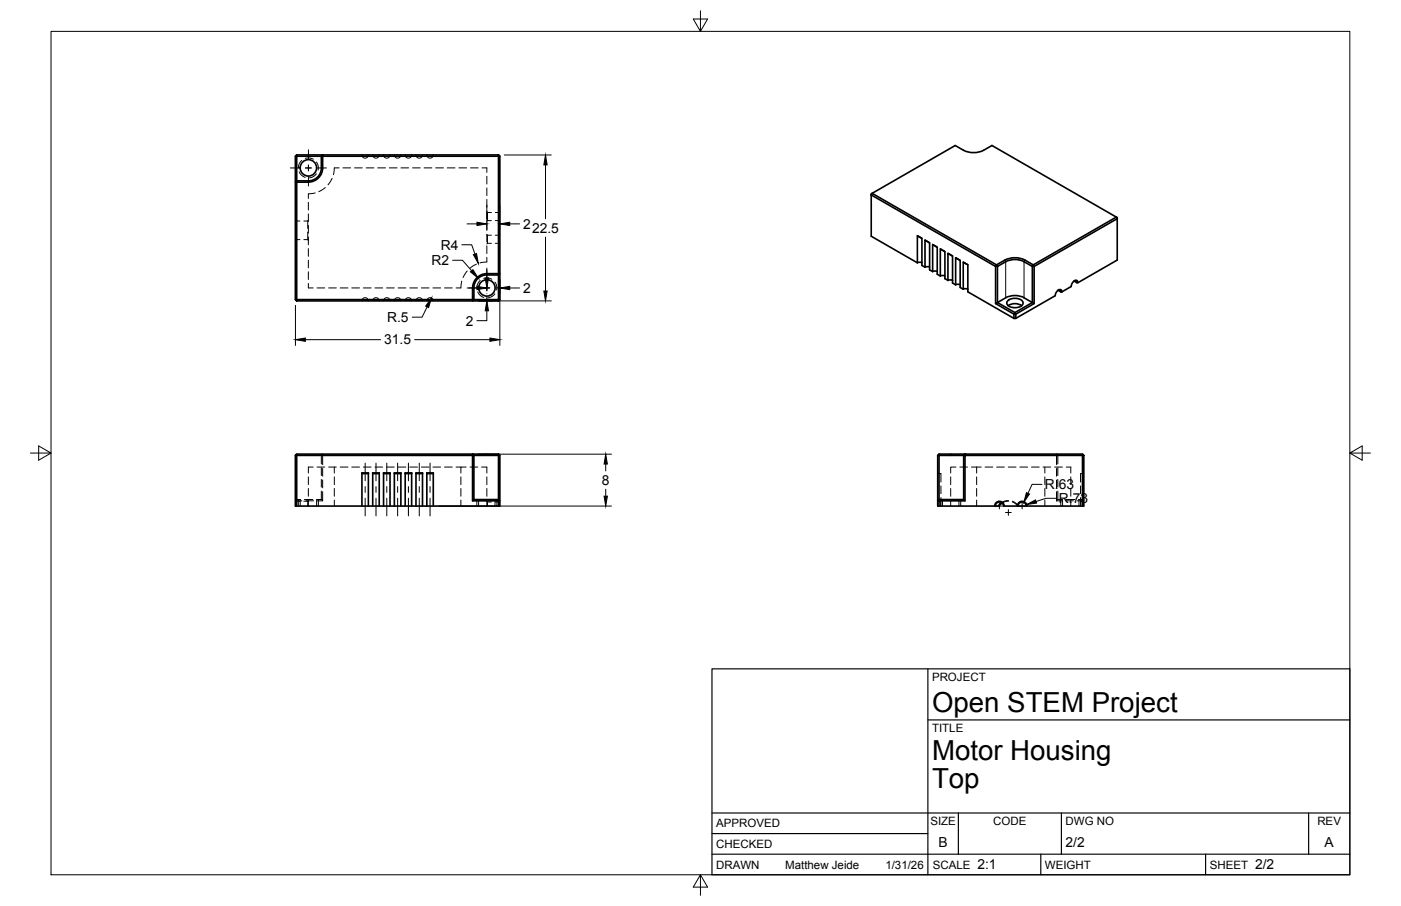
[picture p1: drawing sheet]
<svg xmlns="http://www.w3.org/2000/svg" width="432mm" height="279mm" viewBox="0 0 432 279" stroke-linecap="round" stroke-linejoin="round" font-family="sans-serif">
<!-- layer: Hidden -->
<g fill="none" stroke="#000" stroke-width=".31">
<path d="M92.2 53l.7 1 1.2 .7M93 49.5l-.9 1.3-.2 1M94.1 48.9l1.2-.2 1.3 .4M97.1 59.5l-2.1 .3v1.4M97.5 53.6l-.8 .8-1.3 .4M97.5 50l.6 1.3-.1 1.1M100.2 57.8l-1.9 1.3M102.4 55l-1.3 2M104.5 51.8h-1.5l-.2 2.1M105.7 51.8h2.4M109.3 51.8h2.4M111.5 47.8a.99 .99 0 0 0 1 1 .99 .99 0 0 0 1-1"/>
<path d="M112.9 51.8h2.3M114.9 47.8a1.01 1.01 0 0 0 1 1 1.01 1.01 0 0 0 1-1M116.4 51.8h2.4M118.2 47.8a.99 .99 0 0 0 1 1 .99 .99 0 0 0 1-1M120 51.8h2.4M121.5 47.8a1.01 1.01 0 0 0 1 1 1.01 1.01 0 0 0 1-1M123.6 51.8h2.3M124.9 47.8a.99 .99 0 0 0 1 1 .99 .99 0 0 0 1-1M127.1 51.8h2.4M128.2 47.8a1.01 1.01 0 0 0 1 1 1.01 1.01 0 0 0 1-1M130.7 51.8h2.4M131.6 47.8a.99 .99 0 0 0 .9 1 .99 .99 0 0 0 1-1"/>
<path d="M134.3 51.8h2.4M137.9 51.8h2.3M141.4 51.8h2.4M145 51.8h2.4M148.6 51.8h1.5v1.4M150.1 54.4v2.3M150.1 58v2.3M91 67.9l.2 .3h1.2M91.2 68.2v2.2M91.2 71.6v2.3M92.4 73.9h-1.2l-.2 .2M93.6 73.9h1.2l.2 .2"/>
<path d="M94.8 71.6v2.3M94.8 68.2v2.2M95 67.9l-.2 .3h-1.2M95 62.4v2.3M95 66v2.3M95 69.5v2.4M95 73.1v2.4M95 76.7v2.4M150.1 72.3l.1 .2v2.5M150.1 65.3l.1 .2v2.5M150.1 79.4v1.4l-2.1 .3M150.1 61.5v2.4"/>
<path d="M150.1 65.1v2.4M150.1 68.7v2.4M150.1 72.2v2.4M150.1 75.8v2.4M150.2 75l-.1 .2M150.2 75h1.2M150.2 68l-.1 .2M150.2 65.5h1.2M150.2 68h1.2M150.2 72.5h1.2M152.7 75h1.1l.3 .2M152.7 65.5h1.1"/>
<path d="M152.7 68h1.1M152.7 72.5h1.1M153.8 65.5v2.5M153.8 68l.3 .2M154.1 72.3l-.3 .2v2.5M154.1 65.3l-.3 .2M95 80.2v2.4M95 83.8v2.4M95 87.4v1.4h1.5M97.7 88.8h2.4M101.3 88.8h2.4M104.9 88.8h2.3"/>
<path d="M108.4 88.8h2.4M111.5 92.8l.1-.2h1.9v.2M111.6 92.6a1 1 0 0 1 .9-.8 1 1 0 0 1 1 .8M112 88.8h2.4M114.9 92.8v-.2h2v.2M114.9 92.6a1.01 1.01 0 0 1 1-.8 1.01 1.01 0 0 1 1 .8M115.6 88.8h2.3M118.2 92.8v-.2h2v.2M118.2 92.6a1 1 0 0 1 1-.8 1 1 0 0 1 1 .8M119.1 88.8h2.4M121.5 92.8l.1-.2h1.9v.2M121.6 92.6a1.01 1.01 0 0 1 .9-.8 1.01 1.01 0 0 1 1 .8"/>
<path d="M122.7 88.8h2.4M124.9 92.8v-.2h2v.2M124.9 92.6a1 1 0 0 1 1-.8 1 1 0 0 1 1 .8M126.3 88.8h2.4M128.2 92.8v-.2h2v.2M128.2 92.6a1.01 1.01 0 0 1 1-.8 1.01 1.01 0 0 1 1 .8M129.9 88.8h2.3M131.6 92.8v-.2h1.9v.2M131.6 92.6a1 1 0 0 1 .9-.8 1 1 0 0 1 1 .8M133.4 88.8h2.4M137 88.8h2.4M142.3 86.7l-.3 2.1h-1.4"/>
<path d="M144 83.6l-1.3 2M146.8 81.5l-2 1.2M147.2 90l.8 1.1 1.1 .6M148 86.5l-.9 1.3-.1 1M149.1 85.9l1.2-.2 1.3 .4M152.5 90.6l-.8 .8-1.4 .5M152.5 87l.6 1.3v1.2M91 154.3l.2 .3h1.2M91.2 154.6v1.5M92.5 154.1v2M92.6 154.1h-1.2l-.4 .4h2M93.6 154.6h1.2"/>
<path d="M93.8 154.1h2.6M94.3 154.5h2.3M94.8 154.6v1.5M95 147.1v2.4M95 150.6v2.4M95 154.2v1.9M95 154.3l-.2 .3M96.5 144h-1.5v1.9M97.6 154.1v2M97.7 144h2.4M97.8 154.5h1.6M99 151.4v2.7h-1.4"/>
<path d="M99 143.1v-2.7l.4-.4v3.3M99 144.3v2.4M99 147.8v2.4M99.4 151.6v2.9l-.4-.4M99.4 144.5v2.4M99.4 148v2.4M101.3 144h2.4M103 144v1.9M103 147.1v2.4M103 150.6v2.4M103 154.2v1.9M104.9 144h2.3"/>
<path d="M108.4 144h2.4M111.5 146.1h.1M112 144h2.4M113.5 146.1h.1M114.9 146.1h.1M115.6 144h2.3M116.9 146.1h.1M118.2 146.1h.1M119.1 144h2.4M120.2 146.1h.1M121.5 146.1h.1M122.7 144h2.4"/>
<path d="M123.5 146.1h.1M124.9 146.1h.1M126.3 144h2.4M126.9 146.1h.1M128.2 146.1h.1M129.9 144h2.3M130.2 146.1h.1M131.6 146.1h.1M133.4 144h2.4M133.5 146.1h.1M137 144h2.4M140.6 144h1.4"/>
<path d="M142 147.1v2.4M142 150.6v2.4M142 154.2v1.9M143.7 144h-1.7v1.9M144.9 144h2.3M145.6 140h.1M146 140.4h.1M147.5 154.1v2M148.4 144h1.7v1.9M150.1 147.1v2.4M150.1 150.6v2.4M150.1 154.2v1.9"/>
<path d="M150.1 154.6l.1 .2M150.2 154.8v1.3M150.2 154.8h1.2M152.6 154.1v2M153.8 154.8v1.3M154.1 154.6l-.3 .2h-1.1M289 145.8l.2 .3h.8v2.6M290 149.9v2.4M290 153.4v2.7M290.5 154.1v2M293 147.1v2.4M293 150.6v2.4"/>
<path d="M293 154.2v1.9M294.6 144h-1.6v1.9M295.6 154.1v2M295.8 144h2.4M297 140.4h.1M297.4 140h.1M299.4 144h1.6M301 144h1.4M301 144v1.9M301 147.1v2.4M301 150.6v2.4M301 154.2v1.9"/>
<path d="M303.6 144h2.4M307.2 144h2.4M310.7 144h2.4M310.8 154.4l-1.2 .1-.9 .5M310.9 154.6l-1.1 .1-.9 .4M312 154.6l1.1 .6 .7 .7M312 154.8l.9 .5 .7 .8M314.3 144h2.4M317.9 144h2.4M321.5 144h2.3M322 144v1.9M322 147.1v2.4"/>
<path d="M322 150.6v2.4M322 154.2v1.9M325.1 144h2.3M325.6 154.5h1.6M325.6 144.5v2.4M325.6 148v2.4M325.6 151.6v2.9M326 154.1h1.4M326 143.1v-2.7l-.4-.4v3.3M326 154.1l-.4 .4M326 144.3v2.4M326 147.8v2.4"/>
<path d="M326 151.4v2.7M327.5 154.1v2M328.4 154.5h2.4M328.6 154.1h2.6M328.6 144h1.4v1.9M330 147.1v2.4M330 150.6v2.4M330 154.2v1.9M332.4 154.1h1.2l.4 .4h-2M332.5 154.1v2M333 149.9v2.4M333 153.4v2.7"/>
<path d="M334 146.1h-1v2.6"/>
</g>
<!-- layer: Visible -->
<g fill="none" stroke="#000" stroke-width=".51">
<path d="M91 56.2l.4-.4v.4zM91.4 47.8l-.4 .4v44.2M91.4 47.8v.4h-.4M91.4 47.8h62.2M91.4 56.2v36.2h54.2v-3.6M91.4 56.2h3.6M99 51.8v-3.6h-7.6v7.6h3.6M99.1 51.8a4 4 0 0 1-4.1 4M99.4 47.8v.4h-.4zM99.4 48.2h54.2v36.6l.5-.4h-4M99.4 48.2a8.8 8.8 0 0 1-.6 5.8 4.4 4.4 0 0 1-3.8 2.2M153.6 47.8l.5 .4h-.5z"/>
<path d="M154.1 48.2v44.2M268.8 59.6l25.6-14.7a9.3 9.3 0 0 0 5.7 2.2l.8-.1a9.8 9.8 0 0 0 4.8-2.1l38.4 22.1-25.6 14.7-.3 .5h.5l-.2-.5-2.6-1.5a6.9 6.9 0 0 0-6.2 0l-2.6 1.5zM282.7 72.7l.2 .1M282.9 72.8l1.2 .7M285.1 74.1l1.4 .8M287.5 75.4l1.4 .8M289.8 76.8l1.4 .8M292.2 78.1l1.4 .9M294.5 79.5l.2 .1M294.7 79.6l1.2 .7M344.1 67l.2 .1v.3zM91 92.4h.4v.4z"/>
<path d="M91.4 92.8h62.2l.5-.4h-.5v.4M145.6 92.4h.4l-.4 .4zM150.1 84.8h3.5v7.6h-7.6M150.1 84.8a4 4 0 0 0-4.1 4v3.6M150.1 84.4a4.4 4.4 0 0 0-4.4 4.4M282.7 81l.8-.1 .7 .1M285.1 82.4l.7-.2 .7 .2M285.1 82.4l-1-.5v-8.4l-1.4-.8v8.3l-14.2-8.1v-12.8l.3-.5-.3 .2v.3l38.4 22.1v11.4l.5-.3M285.1 82.4v-8.3l1.4 .8v8.3l.9 .6M287.4 83.8v-8.4l1.5 .8v8.4l.9 .5M287.5 83.7l.7-.1 .7 .1M289.8 85.1l.7-.2 .7 .2"/>
<path d="M289.8 85.1v-8.3l1.4 .8v8.3l1 .6M292.2 86.5v-8.4l1.4 .9v8.3l.9 .5M292.2 86.5l.7-.2 .7 .2M294.5 87.8l.7-.1 .8 .1M294.5 87.8v-8.3l1.4 .8v8.3l1 .6v-8.3l1.4 .8v8.3l14.2 8.2h.6l12.1-7a1.62 1.62 0 0 1 1.9-1.8l.2 .6M296.9 89.2l.7-.2 .7 .2M296.9 80.8l1.4 .9M306.9 93.6l5.6 3.3h.6l-.3-.5-.3 .5v1.3M307.1 81.7l.3 .5h-.5zM307.4 82.2v11.1M310.6 92.7a3.5 3.5 0 0 1 4.7 .4 1.58 1.58 0 0 1-1.8 1.7h-1.3a1.44 1.44 0 0 1-1.5-.5 1.44 1.44 0 0 1-.1-1.6zM310.7 94.3a3.8 3.8 0 0 1 4.2 0"/>
<path d="M315.6 80.7l2.6 1.5v11.1l.5 .3M315.6 91.8l2.6 1.5-5.4 3.1-5.4-3.1M315.6 80.7a6.3 6.3 0 0 0-5.6 0l-2.6 1.5M315.6 91.8a6.3 6.3 0 0 0-5.6 0l-2.6 1.5M326.1 89.5l.9 .5M326.2 89.5l.6-.1 .2 .6M327 90h.3M330.2 88.3l-2.9 1.7M331 86.7l1.2 .5 12.1-7v-12.8l-25.6 14.8v11.4l-5.6 3.3v1.3M331.1 86.6h.6l.2 .6M332.2 87.2a.63 .63 0 0 0-.3-.7 .63 .63 0 0 0-.7 .1l-.8 .9-.2 .8M91 140.4v15.7h63.1v-15.7"/>
<path d="M91.4 140h62.2M111.5 145.8l.1 .2 1.9 .1M111.5 156.1v-10.3h2v10.3M113.6 145.8l-.1 .2M114.9 156.1v-10.3h2v10.3M114.9 145.8v.2l2 .1v-.3M118.2 145.8v.2M118.2 156.1v-10.3h2v10.3M120.2 145.8v.2l-2 .1M121.5 156.1v-10.3h2v10.3M121.6 145.8v.2l1.9 .1 .1-.3M124.9 156.1v-10.3h2v10.3"/>
<path d="M124.9 145.8v.2l2 .1M126.9 145.8v.2M128.2 156.1v-10.3h2v10.3M128.2 145.8v.2l2 .1v-.3M131.6 156.1v-10.3h1.9v10.3M131.6 145.8v.2l1.9 .1 .1-.3M145.6 140l.4 .4h-.4zM145.6 154.5h8.5l-.5-.4v2M146 154.1l-.4 .4v-14.1h-54.6l.4-.4v16.1M146 140.4h7.6v13.7h-7.6M146 140.4v13.7M153.6 140l.5 .4h-.5z"/>
<path d="M289 140.4v14.1h.4v-.4l-.4 .4v1.6h17.8M289.4 156.1v-1.6h8v-14.1h36.2v15.7M289.4 140h8v.4h-.4l.4-.4h36.2M289.4 140v.4h-.4zM289.4 140.4h7.6v13.7l.4 .4M289.4 140.4v13.7h7.6M306.6 156.1a1.45 1.45 0 0 1 1.4-1.5 1.45 1.45 0 0 1 1.5 1.5M306.8 156.1a1.26 1.26 0 0 1 1.2-1.3 1.26 1.26 0 0 1 1.3 1.3h4.5M308.7 155l-1 1M308.9 155.1l-1 1h-1.1M313.6 156.1a1.45 1.45 0 0 1 1.4-1.5 1.45 1.45 0 0 1 1.5 1.5M313.8 156.1h2.5"/>
<path d="M313.8 156.1a1.26 1.26 0 0 1 1.2-1.3 1.26 1.26 0 0 1 1.3 1.3M313.8 155.9l.1 .1M334 140.4h-.4v-.4l.4 .4v15.7h-17.7"/>
<circle cx="95" cy="51.8" r="2.53"/>
<circle cx="150.1" cy="88.8" r="2.53"/>
</g>
<!-- layer: Hidden Narrow -->
<path d="M91.9 154.1v2M98.1 154.1v2M147 154.1v2M153.1 154.1v2M289.9 154.1v2M296.1 154.1v2M326.9 154.1v2M333.1 154.1v2" fill="none" stroke="#000" stroke-width=".31"/>
<!-- layer: Visible Narrow -->
<path d="M309.7 80.2l.3 .5v11.1M315.9 80.2l-.3 .5v11.1" fill="none" stroke="#000" stroke-width=".31"/>
<!-- layer: Border -->
<path d="M15.7 9.7h400.3v260.1h-400.3zM215.9 3.3v6.4l-2.2-3.8h4.4l-2.2 3.8M9.4 139.7h6.3l-3.8-2.2v4.4l3.8-2.2M416 139.7l3.8 2.2v-4.4l-3.8 2.2h6.4M215.9 269.8l2.2 3.8h-4.4l2.2-3.8v6.3" fill="none" stroke="#000" stroke-width=".31"/>
<!-- layer: Titleblock -->
<path d="M219.4 206.3h196.6v63.5h-196.6zM286 206.3v63.5M286 222h130M219.4 257.1h66.6M219.4 250.7h196.6M295.4 250.7v12.7M327.1 250.7v12.7M403.3 250.7v12.7M219.4 263.4h196.6M320.8 263.4v6.4M371.6 263.4v6.4" fill="none" stroke="#000" stroke-width=".36"/>
<!-- layer: Smart Centers -->
<g fill="none" stroke="#000" stroke-width=".31">
<path d="M89.5 51.8h2.9M94.1 51.8h1.8M95.1 46.2v2.9M95.1 50.9v1.8M95.1 54.5v2.9M97.7 51.8h2.9M144.5 88.8h2.9M149.2 88.8h1.7M150.1 83.2v2.9M150.1 87.9v1.8M150.1 91.5v2.9M152.7 88.8h2.9"/>
<path d="M112.5 142.8v5.5M112.5 150.1v1.7M112.5 153.6v5.5M115.9 142.8v5.5M115.9 150.1v1.7M115.9 153.6v5.5M119.2 142.8v5.5M119.2 150.1v1.7M119.2 153.6v5.5M122.6 142.8v5.5M122.6 150.1v1.7M122.6 153.6v5.5"/>
<path d="M125.9 142.8v5.5M125.9 150.1v1.7M125.9 153.6v5.5M129.2 142.8v5.5M129.2 150.1v1.7M129.2 153.6v5.5M132.5 142.8v5.5M132.5 150.1v1.7M132.5 153.6v5.5M307.1 156.1h1.8M308 155.2v1.8M309.9 158.1h1.8"/>
<path d="M310.8 157.2v1.7M314.1 156.1h1.8M315 155.2v1.8"/>
</g>
<!-- layer: FD_Dimensions -->
<g fill="none" stroke="#000" stroke-width=".31">
<path d="M155.4 47.8h14.5M168.1 50.8v16.7M142.3 75.5h3.1l1 2.9M144 69h3M150.1 63.3v7.5M154.1 63.3v7.5M157.1 69h3M168.1 73.1v16.6M91.1 94.2v12.3M131.7 94.6l-1.6 3.2h-3.1M139.5 80.3h3l2.9 3.2M144 88.8h3"/>
<path d="M147.4 92.8h22.5M150.1 95.8v3.1h-3.1M150.1 82.7v3M150.1 90.6h.1M154.1 86.2v20.3M157.1 88.8h3M94.1 104.8h23.2M127.8 104.8h23.2M135.3 156.1h53.2M147.4 140.1h41.1M186.7 143.1v2.1M186.7 150.9v2.1"/>
<path d="M321.1 149.4h-3l-1.3 2.7M325.4 153.7h-3l-3.1 1"/>
</g>
<g fill="#000" stroke="#000" stroke-width=".31">
<path d="M168.1 47.8l.5 3h-1zM145.9 78.5l1-.3 .5 3zM147 68.5l3.1 .5-3.1 .6zM154.1 69l3-.5v1.1zM133 91.9l-.9 2.9-.9-.4zM145 83.8l.8-.6 1.6 2.6zM147 88.3l3.1 .5-3.1 .5zM149.5 85.7h1.1l-.5 3.1zM150.1 92.8l.5 3h-1.1zM154.1 88.8l3-.5v1zM167.6 89.7h1l-.5 3.1zM91.1 104.8l3-.6v1.1z"/>
<path d="M151 104.2l3.1 .6-3.1 .5zM186.2 153h1l-.5 3.1zM186.7 140.1l.5 3h-1zM316.4 151.9l.9 .5-1.7 2.5zM316.4 155.6l2.8-1.4 .3 1z"/>
</g>
<g font-size="8.5">
<text x="287.3" y="219.5">Open STEM Project</text>
<text x="287.3" y="234.5">Motor Housing</text>
<text x="287.3" y="243.1">Top</text>
</g>
<g font-size="4.3">
<text x="161.3" y="70.6">2</text>
<text x="164" y="71.8">22.5</text>
<text x="135.8" y="77">R4</text>
<text x="133" y="81.8">R2</text>
<text x="161.3" y="90.3">2</text>
<text x="119.3" y="99.3">R.5</text>
<text x="143.6" y="100.4">2</text>
<text x="118.4" y="106.2">31.5</text>
<text x="185.5" y="149.5">8</text>
<text x="322.1" y="150.9">R.63</text>
<text x="326.4" y="155.2">R.73</text>
<text x="289.3" y="261.2">B</text>
<text x="328.4" y="261.2">2/2</text>
<text x="408.2" y="261.2">A</text>
<text x="301.2" y="268.1">2:1</text>
<text x="386.8" y="268.1">2/2</text>
</g>
<g font-size="3.5">
<text x="287.3" y="210.1">PROJECT</text>
<text x="287.3" y="225.8">TITLE</text>
<text x="220.7" y="255.2">APPROVED</text>
<text x="286.7" y="254.5">SIZE</text>
<text x="306.1" y="254.5">CODE</text>
<text x="328.4" y="254.5">DWG NO</text>
<text x="406" y="254.5">REV</text>
<text x="220.7" y="261.5">CHECKED</text>
<text x="220.7" y="267.9">DRAWN</text>
<text x="242" y="267.9">Matthew Jeide</text>
<text x="272.9" y="267.9">1/31/26</text>
<text x="287.5" y="267.9">SCALE</text>
<text x="322.1" y="267.9">WEIGHT</text>
<text x="372.9" y="267.9">SHEET</text>
</g>
</svg>
